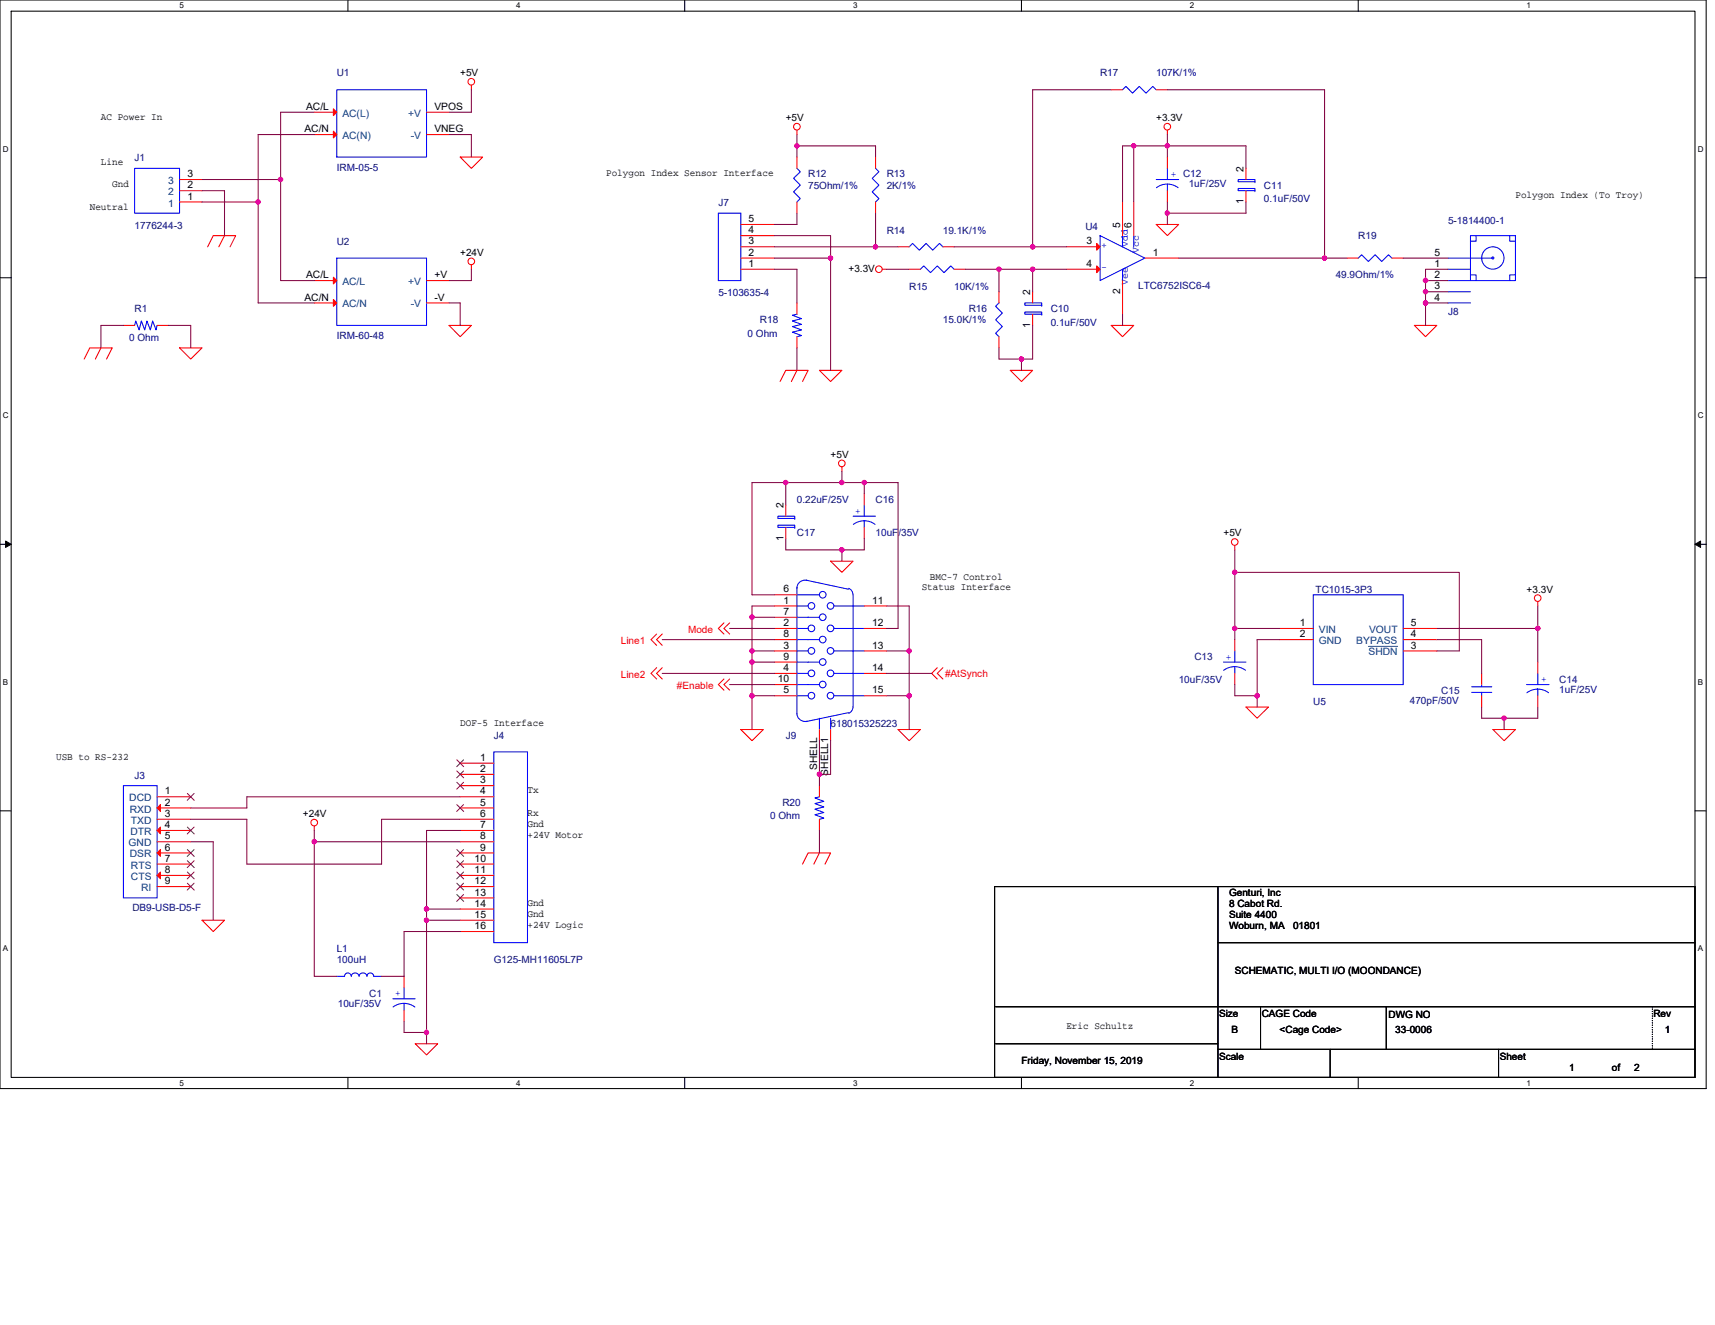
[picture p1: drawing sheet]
<svg xmlns="http://www.w3.org/2000/svg" width="279mm" height="216mm" viewBox="0 0 279 216" stroke-linecap="round" stroke-linejoin="round" font-family="sans-serif">
<path d="M0 0h278v177.4h-278zM1.8 1.8h274.3v173.8h-274.3z" fill="none" stroke="#000" stroke-width=".17"/>
<g fill="#fff">
<path d="M29.3 .2h.7v1.5h-.7z"/>
<path d="M29.3 175.7h.7v1.5h-.7z"/>
</g>
<path d="M56.7 0v1.8M56.7 175.6v1.8" fill="none" stroke="#000" stroke-width=".17"/>
<g fill="#fff">
<path d="M84.1 .2h.7v1.5h-.7z"/>
<path d="M84.1 175.7h.7v1.5h-.7z"/>
</g>
<path d="M111.5 0v1.8M111.5 175.6v1.8" fill="none" stroke="#000" stroke-width=".17"/>
<g fill="#fff">
<path d="M139 .2h.7v1.5h-.7z"/>
<path d="M139 175.7h.7v1.5h-.7z"/>
</g>
<path d="M166.4 0v1.8M166.4 175.6v1.8" fill="none" stroke="#000" stroke-width=".17"/>
<g fill="#fff">
<path d="M193.8 .2h.8v1.5h-.8z"/>
<path d="M193.8 175.7h.8v1.5h-.8z"/>
</g>
<path d="M221.3 0v1.8M221.3 175.6v1.8" fill="none" stroke="#000" stroke-width=".17"/>
<g fill="#fff">
<path d="M248.7 .2h.7v1.5h-.7z"/>
<path d="M248.7 175.7h.7v1.5h-.7z"/>
<path d="M.5 23.5h.9v1.5h-.9z"/>
<path d="M276.6 23.5h1v1.5h-1z"/>
<path d="M.5 67h.9v1.4h-.9z"/>
<path d="M276.6 67h1v1.4h-1z"/>
</g>
<path d="M0 45.3h1.8M276.1 45.3h1.9" fill="none" stroke="#000" stroke-width=".17"/>
<g fill="#fff">
<path d="M.5 110.4h.8v1.5h-.8z"/>
<path d="M276.6 110.4h.9v1.5h-.9z"/>
</g>
<path d="M0 88.7h1.8M276.1 88.7h1.9" fill="none" stroke="#000" stroke-width=".17"/>
<path d="M.9 88.2l.9 .5-.9 .5zM276.1 88.7l1-.5v1z" fill="#000" stroke="#000" stroke-width=".16"/>
<g fill="#fff">
<path d="M.5 153.8h.8v1.5h-.8z"/>
<path d="M276.6 153.8h.9v1.5h-.9z"/>
</g>
<path d="M0 132.1h1.8M276.1 132.1h1.9M162 144.5h114.1v31.1h-114.1zM198.4 153.6h77.7M198.4 144.5v31.1M162.2 170.1h36.2M162.2 164h113.9M198.4 171h77.7M205.4 164v7M216.7 171v4.6M225.8 164v7M244.1 171v4.6" fill="none" stroke="#000" stroke-width=".17"/>
<g fill="none" stroke="#f00" stroke-width=".17">
<path d="M51.2 18.3h3.7M69.5 18.3h3.7M76.8 13.9v.7M181 14.6h1.9M188.4 14.6h1.8M29.3 32.9h3.6M29.3 31.1h3.6M29.3 29.3h3.6M36.6 38.4l-1 1.8M51.2 21.9h3.7M69.5 21.9h3.7M75 25.6h3.6l-1.8 1.8z"/>
<path d="M120.7 38.4h5.5M120.7 36.6h5.5M129.8 21.2v.7M129.8 25.6v1.8M129.8 32.9v1.8M142.6 25.6v1.8M142.6 32.9v1.8M182.9 32.9v5.5M184.7 32.9v5.5M188.4 36.6h3.6l-1.8 1.8zM190.2 21.2v.7M190.2 25.6v1.8"/>
<path d="M190.2 31.1v1.8M203 31.1v1.8M203 27.4v1.9M13.7 58.5l.9-1.8h3.7l-.9 1.8M16.4 56.7l-.9 1.8M20.1 53h1.8M25.6 53h1.8M29.3 56.7h3.6l-1.8 1.8zM33.8 40.2l.9-1.8h3.7l-.9 1.8M51.2 45.7h3.7M51.2 49.4h3.7M69.5 45.7h3.7"/>
<path d="M69.5 49.4h3.7M73.2 53h3.6l-1.8 1.9zM76.8 43.2v.7M120.7 43.9h5.5M120.7 42.1h5.5M120.7 40.2h5.5M129.8 54.9v1.8M129.8 49.4v1.8M143.7 43.9h.8M146.3 40.2h1.8M148.1 43.9h1.8M153.6 40.2h1.8"/>
<path d="M155.4 43.9h1.9M162.8 47.5v1.9M162.8 54.9v1.8M168.2 51.2v1.8M168.2 47.5v1.9M173.7 40.2h5.5M173.7 43.9h5.5M181 53h3.7l-1.8 1.9zM182.9 45.7v5.5M186.5 42.1h5.5M219.5 42.1h1.8M226.8 42.1h1.8"/>
<path d="M230.4 53h3.7l-1.9 1.9zM235.9 43.9h.1M235.9 45.7h.1M235.9 47.5h.1M235.9 49.4h.1M235.9 42.1h.1M127.1 62.2l.9-1.9h3.7l-1 1.9M129.8 60.3l-.9 1.9M133.5 60.3h3.7l-1.9 1.9zM137.2 76.1v.7M164.6 60.3h3.6l-1.8 1.9zM126.2 98.7h3.6"/>
<path d="M126.2 96.9h3.6M128 85.9v1.9M128 82.3v1.8M135.3 91.4h3.7l-1.8 1.9zM140.8 80.5v1.8M140.8 85.9v1.9M140.8 98.7h3.7M201.2 88.9v.7M250.5 98v.7M107 103.3l-.9 .9 .9 1M107 108.8l-.9 .9 .9 .9M107.9 103.3l-.9 .9 .9 1"/>
<path d="M107.9 108.8l-.9 .9 .9 .9M117.9 101.5l-.9 .9 .9 .9M117.9 110.6l-.9 .9 .9 1M118.9 101.5l-1 .9 1 .9M118.9 110.6l-1 .9 1 1M120.7 118.9h3.7l-1.9 1.8zM126.2 102.4h3.6M126.2 106.1h3.6M126.2 109.7h3.6M126.2 113.4h3.6M126.2 100.6h3.6M126.2 104.2h3.6"/>
<path d="M126.2 107.9h3.6M126.2 111.5h3.6M133.5 118.9v1.8M135.3 118.9v1.8M140.8 102.4h3.7M140.8 106.1h3.7M140.8 109.7h3.7M140.8 113.4h3.7M146.3 118.9h3.6l-1.8 1.8zM152.7 108.8l-.9 .9 .9 .9M153.6 108.8l-.9 .9 .9 .9M201.2 104.2v1.9"/>
<path d="M201.2 109.7v1.8M203 115.2h3.7l-1.9 1.8zM208.5 102.4h5.5M208.5 104.2h5.5M228.6 106.1h5.5M228.6 104.2h5.5M228.6 102.4h5.5M241.4 109.7v1.8M241.4 113.4v1.8M243.2 118.9h3.7l-1.9 1.8zM250.5 107.9v1.8M250.5 113.4v1.8"/>
<path d="M25.6 129.8h5.5M25.6 131.7h5.5M25.6 133.5h5.5M25.6 135.3h5.5M25.6 137.2h5.5M25.6 139h5.5M51.2 134.6v.7M75 124.4h5.5M75 126.2h5.5M75 128h5.5M75 129.8h5.5M75 131.7h5.5"/>
<path d="M75 133.5h5.5M75 135.3h5.5M75 137.2h5.5M75 139h5.5M133.5 139l-.9 1.8M133.5 133.5v1.8M133.5 128v1.8M25.6 140.8h5.5M25.6 142.6h5.5M25.6 144.5h5.5M32.9 149.9h3.7l-1.9 1.9zM54.9 159.1h.1"/>
<path d="M62.2 159.1h.1M65.8 159.1v1.8M75 140.8h5.5M75 142.6h5.5M75 144.5h5.5M75 146.3h5.5M75 148.1h5.5M75 149.9h5.5M75 151.8h5.5M130.7 140.8l1-1.8h3.6l-.9 1.8M65.8 164.6v1.8M67.6 170.1h3.7l-1.8 1.8z"/>
<circle cx="76.8" cy="13.3" r=".54"/>
<circle cx="129.8" cy="20.6" r=".54"/>
<circle cx="190.2" cy="20.6" r=".54"/>
<circle cx="76.8" cy="42.6" r=".54"/>
<circle cx="143.2" cy="43.9" r=".54"/>
<circle cx="137.1" cy="75.5" r=".54"/>
<circle cx="201.2" cy="88.3" r=".54"/>
<circle cx="250.5" cy="97.5" r=".54"/>
<circle cx="51.2" cy="134" r=".54"/>
</g>
<path d="M269.2 164v7M269.2 171h.1" fill="none" stroke="#000" stroke-width=".17" stroke-dasharray="0 .3"/>
<g fill="none" stroke="#00f" stroke-width=".17">
<path d="M54.9 14.6h14.6v11h-14.6zM54.9 18.3h.1M69.5 18.3h.1M182.9 14.6l.5-.5 1.1 1.1 1.1-1.1 1.1 1.1 1.1-1.1 .6 .5M21.9 27.4h7.4v7.3h-7.4zM29.3 32.9h.1M29.3 31.1h.1M29.3 29.3h.1M54.9 21.9h.1M69.5 21.9h.1M117 34.7h3.7v11h-3.7zM129.8 27.4l.6 .6-1.1 1.1 1.1 1.1-1.1 1.1 1.1 1.1-.6 .5"/>
<path d="M142.6 27.4l.6 .6-1.1 1.1 1.1 1.1-1.1 1.1 1.1 1.1-.6 .5M179.2 38.4l7.3 3.7-7.3 3.6zM182.9 38.4v1.8M184.7 38.4v1.8M188.4 29.3h3.6M188.4 30.6a2.93 2.93 0 0 1 3.5 0M190.2 30v1.1M190.2 27.4v1.9M201.7 30.7h2.7v.4h-2.7zM201.7 29.3h2.7v.3h-2.7zM203 29.3h.1M203 31.1h.1"/>
<path d="M204.4 31.1h.1M204.4 29.6h.1M239.6 38.4h7.3v7.3h-7.3zM240.5 38.4v.9h-.9M246 38.4v.9h.9M21.9 53l.2-.7 .6 1.5 .3-1.5 .6 1.5 .3-1.5 .6 1.5 .4-1.5 .5 1.5 .2-.8M21.9 53h.1M25.6 53h.1M54.9 42.1h14.6v10.9h-14.6zM54.9 45.7h.1M54.9 49.4h.1M69.5 45.7h.1"/>
<path d="M69.5 49.4h.1M129.8 51.2l-.7 .2 1.5 .5-1.5 .4 1.5 .6-1.5 .3 1.5 .6-1.5 .3 1.5 .6-.8 .2M129.8 54.9h.1M129.8 51.2h.1M148.1 40.2l.6-.5 1.1 1.1 1.1-1.1 1.1 1.1 1.1-1.1 .5 .5M149.9 43.9l.6-.6 1.1 1.1 1.1-1.1 1.1 1.1 1.1-1.1 .5 .6M162.8 49.4l-.6 .5 1.1 1.1-1.1 1.1 1.1 1.1-1.1 1.1 .6 .6M167 50.8h2.7v.4h-2.7zM167 49.4h2.7v.3h-2.7zM168.2 49.4h.1M168.2 51.2h.1M169.7 51.2h.1"/>
<path d="M169.7 49.7h.1M182.9 43.9v1.8M221.3 42.1l.5-.6 1.1 1.1 1.1-1.1 1.1 1.1 1.1-1.1 .6 .6M235.9 42.1h7.3M235.9 43.9h3.7M235.9 45.7h3.7M235.9 47.5h3.7M235.9 49.4h3.7M239.6 44.8h.9v.9M246.9 44.8h-.9v.9M126.7 85.6h2.8v.3h-2.8zM126.7 84.1h2.8v.4h-2.8z"/>
<path d="M128 84.1h.1M128 85.9h.1M129.5 85.9h.1M129.5 84.5h.1M129.8 95.8v20.5M129.8 98.7h.1M129.8 98.7h1.9M131.3 94.5l6.9 1.5M131.5 94.6a1.33 1.33 0 0 0-1.7 1.2M133.5 96.9h-3.7M135.9 98.7h4.9M138.3 95.9a1.12 1.12 0 0 1 .7 1"/>
<path d="M139 84.1h3.6M139 96.9v18.3M140.8 84.9l-.8 .1-1 .4M140.8 84.9l1.1 .2 .7 .3M140.8 84.9v1M140.8 82.3v1.8M214 96.9h14.6v14.6h-14.6zM129.8 102.4h.1M129.8 106.1h.1M129.8 109.7h.1M129.8 113.4h.1M129.8 102.4h1.9"/>
<path d="M129.8 106.1h1.9M129.8 109.7h1.9M129.8 113.4h1.9M129.8 116.3a1.32 1.32 0 0 0 1.7 1.2M133.5 100.6h-3.7M133.5 104.2h-3.7M133.5 107.9h-3.7M133.5 111.5h-3.7M133.5 117v1.9M135.3 117v1.9M135.9 113.4h4.9M135.9 102.4h4.9"/>
<path d="M135.9 106.1h4.9M135.9 109.7h4.9M138.2 116.1l-6.9 1.5M139 115.2a1.12 1.12 0 0 1-.7 1M140.8 109.7h.1M140.8 113.4h.1M199.3 107.9h3.7M201.1 108.6l1.2 .2 .6 .4M201.1 108.6l-.7 .1-1.1 .5M201.2 108.6v1.1M201.2 106.1v1.8M239.8 112.8h3.2"/>
<path d="M239.8 111.9h3.2M241.4 111.5v.4M241.4 112.8v.6M248.7 111.5h3.7M248.8 112.9l1-.5 .7-.1 1.1 .2 .7 .4M250.5 112.3v1.1M250.5 109.7v1.8M20.1 128h5.5v18.3h-5.5zM80.5 122.5h5.4v31.1h-5.4zM133.5 129.8l-.7 .2 1.4 .6-1.4 .3 1.4 .6-1.4 .3 1.4 .6-1.4 .4 1.4 .5-.7 .2M133.5 133.5h.1M133.5 129.8h.1"/>
<path d="M54.9 159.1h1.2a.54 .54 0 0 1 .6-.6 .54 .54 0 0 1 .5 .6 .65 .65 0 0 1 .6-.6 .65 .65 0 0 1 .7 .6 .66 .66 0 0 1 .6-.6 .66 .66 0 0 1 .7 .6 .56 .56 0 0 1 .5-.6 .56 .56 0 0 1 .6 .6h1.3M64 162.8h3.6M65.8 163.5l1.1 .2 .7 .4M65.8 163.5l-.7 .1-1.1 .5M65.8 163.5v1.1M65.8 160.9v1.9"/>
<circle cx="243.2" cy="42" r="1.82"/>
<circle cx="243.2" cy="42" r=".17"/>
<circle cx="132.2" cy="98.7" r=".54"/>
<circle cx="134" cy="96.9" r=".54"/>
<circle cx="135.3" cy="98.7" r=".54"/>
<circle cx="132.2" cy="113.4" r=".54"/>
<circle cx="132.2" cy="106.1" r=".54"/>
<circle cx="132.2" cy="102.4" r=".54"/>
<circle cx="132.2" cy="109.7" r=".54"/>
<circle cx="134" cy="111.5" r=".54"/>
<circle cx="134" cy="107.9" r=".54"/>
<circle cx="134" cy="104.2" r=".54"/>
<circle cx="134" cy="100.6" r=".54"/>
<circle cx="135.3" cy="109.7" r=".54"/>
<circle cx="135.3" cy="106.1" r=".54"/>
<circle cx="135.3" cy="113.4" r=".54"/>
<circle cx="135.3" cy="102.4" r=".54"/>
</g>
<g fill="none" stroke="#804000" stroke-width=".16">
<path d="M30.5 129.3l1.1 1.1M30.5 134.8l1.1 1.1M30.5 138.4l1.1 1.2M31.6 129.3l-1.1 1.1M31.6 134.8l-1.1 1.1M31.6 138.4l-1.1 1.2M74.4 123.8l1.1 1.1M74.4 125.6l1.1 1.1M74.4 127.5l1.1 1.1M74.4 131.1l1.1 1.1M74.4 138.4l1.1 1.2M75.5 123.8l-1.1 1.1"/>
<path d="M75.5 125.6l-1.1 1.1M75.5 127.5l-1.1 1.1M75.5 131.1l-1.1 1.1M75.5 138.4l-1.1 1.2M30.5 140.3l1.1 1.1M30.5 142.1l1.1 1.1M30.5 143.9l1.1 1.1M31.6 140.3l-1.1 1.1M31.6 142.1l-1.1 1.1M31.6 143.9l-1.1 1.1M74.4 140.3l1.1 1.1M74.4 142.1l1.1 1.1"/>
<path d="M74.4 143.9l1.1 1.1M74.4 145.8l1.1 1.1M75.5 140.3l-1.1 1.1M75.5 142.1l-1.1 1.1M75.5 143.9l-1.1 1.1M75.5 145.8l-1.1 1.1"/>
</g>
<g fill="#f00" stroke="#f00" stroke-width=".17">
<path d="M25.6 131.7l.5-.6v1.1z"/>
<path d="M25.6 135.3l.5-.5v1.1z"/>
<path d="M25.6 139l.5-.6v1.1z"/>
<path d="M25.6 142.6l.5-.5v1.1z"/>
<path d="M178.7 39.7l.5 .5-.5 .6z"/>
<path d="M178.7 43.3l.5 .6-.5 .5z"/>
<path d="M54.3 45.2l.6 .5-.6 .6z"/>
<path d="M54.3 48.8l.6 .6-.6 .5z"/>
<path d="M54.3 17.7l.6 .6-.6 .5z"/>
<path d="M54.3 21.4l.6 .5-.6 .6z"/>
</g>
<path d="M222.9 105.3h4.8" fill="none" stroke="#004080" stroke-width=".16"/>
<g fill="none" stroke="#800040" stroke-width=".17">
<path d="M51.2 18.3h-5.5v11M76.8 14.6v3.7h-3.6M181 14.6h-12.8v25.6M190.2 14.6h25.6v27.5M32.9 31.1h3.7v7.3M32.9 32.9h9.2M32.9 29.3h12.8M42.1 32.9v16.5h9.1M45.7 29.3v16.4h5.5M51.2 21.9h-9.1v11M73.2 21.9h3.6v3.7M126.2 38.4h9.1v3.7"/>
<path d="M129.8 23.8h12.8v1.8M129.8 21.9v1.9M129.8 23.8v1.8M129.8 34.7v1.9h-3.6M142.6 34.7v5.5M184.7 23.8h-1.8v9.1M184.7 23.8h5.5M184.7 23.8v9.1M190.2 21.9v1.9M190.2 34.7v1.9M190.2 23.8h12.8v3.6M190.2 23.8v1.8"/>
<path d="M190.2 32.9v1.8M203 32.9v1.8h-12.8M20.1 53h-3.7v3.7M27.4 53h3.7v3.7M73.2 49.4h1.8v3.6M76.8 43.9v1.8h-3.6M126.2 40.2h16.4M126.2 43.9h3.6v5.5M126.2 42.1h9.1M129.8 56.7v3.6M135.3 42.1v18.2M142.6 40.2h3.7"/>
<path d="M144.5 43.9h3.6M155.4 40.2h12.8M157.3 43.9h5.5M162.8 43.9v3.6M162.8 43.9h5.4M162.8 56.7v1.8h3.6M166.4 58.5v1.8M168.2 43.9v3.6M168.2 40.2h5.5M168.2 43.9h5.5M168.2 53v5.5h-1.8M182.9 51.2v1.8"/>
<path d="M192 42.1h23.8M215.8 42.1h3.7M228.6 42.1h7.3M232.2 45.7v1.8M232.2 47.5v1.9M232.2 49.4v3.6M232.2 45.7h3.7M232.2 47.5h3.7M232.2 49.4h3.7M235.9 43.9h-3.7v1.8M128 78.6h-5.5v18.3h3.7M137.2 76.8v1.8"/>
<path d="M140.8 78.6v1.9M140.8 78.6h5.5v23.8h-1.8M140.8 78.6h-12.8v3.7M126.2 98.7h-3.7v1.9M128 87.8v1.8h9.2v1.8M140.8 87.8v1.8h-3.6M144.5 98.7h3.6v7.4M201.2 93.3h36.5v12.8h-3.6M201.2 89.6v3.7M201.2 93.3v9.1M250.5 98.7v3.7M107.9 104.2h18.3"/>
<path d="M107.9 109.7h18.3M118.9 102.4h7.3M118.9 111.5h7.3M122.5 100.6v5.5M122.5 106.1v1.8M122.5 107.9v5.5M122.5 113.4v5.5M122.5 100.6h3.7M122.5 106.1h3.7M122.5 107.9h3.7M122.5 113.4h3.7M144.5 109.7h7.3"/>
<path d="M144.5 106.1h3.6M144.5 113.4h3.6M148.1 106.1v7.3M148.1 113.4v5.5M201.2 111.5v1.9h3.6M201.2 102.4v1.8M201.2 102.4h7.3M204.8 113.4v1.8M208.5 104.2h-3.7v9.2M234.1 102.4h16.4v5.5M234.1 104.2h7.3v5.5M241.4 115.2v1.8h3.6"/>
<path d="M245 117v1.9M250.5 115.2v1.8h-5.5M31.1 133.5h9.1v7.3h22v-7.3h12.8M31.1 137.2h3.6v12.7M51.2 137.2v21.9h3.7M51.2 135.3v1.9M51.2 137.2h23.8M75 129.8h-34.8v1.9h-9.1M75 135.3h-5.5v12.8M133.5 120.7v5.5M133.5 126.2v1.8M133.5 135.3v3.7"/>
<path d="M135.3 120.7v5.5h-1.8M69.5 149.9h5.5M69.5 148.1v1.8M69.5 149.9v18.3M69.5 148.1h5.5M75 151.8h-9.2v7.3h-3.6M65.8 166.4v1.8h3.7M69.5 168.2v1.9"/>
</g>
<g fill="#f0f" stroke="#f0f" stroke-width=".17">
<circle cx="42" cy="32.9" r=".35"/>
<circle cx="45.7" cy="29.2" r=".36"/>
<circle cx="51.2" cy="137.1" r=".36"/>
<circle cx="69.5" cy="148.1" r=".35"/>
<circle cx="69.5" cy="149.9" r=".36"/>
<circle cx="69.5" cy="168.2" r=".36"/>
<circle cx="204.8" cy="113.4" r=".36"/>
<circle cx="201.2" cy="93.2" r=".36"/>
<circle cx="201.2" cy="102.4" r=".36"/>
<circle cx="245" cy="117" r=".35"/>
<circle cx="250.5" cy="102.4" r=".36"/>
<circle cx="168.2" cy="40.2" r=".36"/>
<circle cx="129.8" cy="23.8" r=".35"/>
<circle cx="184.7" cy="23.8" r=".35"/>
<circle cx="190.2" cy="23.8" r=".35"/>
<circle cx="190.2" cy="34.7" r=".35"/>
<circle cx="142.6" cy="40.2" r=".36"/>
<circle cx="135.3" cy="42" r=".35"/>
<circle cx="215.8" cy="42" r=".35"/>
<circle cx="162.7" cy="43.9" r=".35"/>
<circle cx="168.2" cy="43.9" r=".36"/>
<circle cx="232.2" cy="47.5" r=".36"/>
<circle cx="232.2" cy="45.7" r=".36"/>
<circle cx="232.2" cy="49.4" r=".36"/>
<circle cx="166.4" cy="58.5" r=".36"/>
<circle cx="128" cy="78.6" r=".36"/>
<circle cx="137.1" cy="78.6" r=".36"/>
<circle cx="140.8" cy="78.6" r=".36"/>
<circle cx="137.1" cy="89.6" r=".36"/>
<circle cx="122.5" cy="100.6" r=".36"/>
<circle cx="122.5" cy="106.1" r=".36"/>
<circle cx="148.1" cy="113.4" r=".36"/>
<circle cx="148.1" cy="106.1" r=".35"/>
<circle cx="122.5" cy="113.4" r=".36"/>
<circle cx="122.5" cy="107.9" r=".36"/>
<circle cx="133.5" cy="126.2" r=".35"/>
</g>
<g font-size="1.7">
<text x="49.9" y="17.9">AC/L</text>
<text x="70.8" y="17.9">VPOS</text>
<text x="49.6" y="21.5">AC/N</text>
<text x="70.8" y="21.5">VNEG</text>
<text x="30.5" y="28.9">3</text>
<text x="202.6" y="28" transform="rotate(-90 202.6 28)">2</text>
<text x="30.5" y="32.5">1</text>
<text x="30.5" y="30.7">2</text>
<text x="202.6" y="33.3" transform="rotate(-90 202.6 33.3)">1</text>
<text x="122" y="41.7">2</text>
<text x="122" y="39.8">3</text>
<text x="122" y="38">4</text>
<text x="122" y="36.2">5</text>
<text x="177" y="39.8">3</text>
<text x="182.5" y="37.1" transform="rotate(-90 182.5 37.1)">5</text>
<text x="184.3" y="37.1" transform="rotate(-90 184.3 37.1)">6</text>
<text x="187.8" y="41.7">1</text>
<text x="233.7" y="41.7">5</text>
<text x="49.9" y="45.3">AC/L</text>
<text x="70.8" y="45.3">+V</text>
<text x="122" y="43.5">1</text>
<text x="177" y="43.5">4</text>
<text x="182.5" y="47.9" transform="rotate(-90 182.5 47.9)">2</text>
<text x="233.7" y="43.5">1</text>
<text x="233.7" y="45.3">2</text>
<text x="233.7" y="47.2">3</text>
<text x="49.6" y="49">AC/N</text>
<text x="70.8" y="49">-V</text>
<text x="167.9" y="53.4" transform="rotate(-90 167.9 53.4)">1</text>
<text x="167.9" y="48.1" transform="rotate(-90 167.9 48.1)">2</text>
<text x="233.7" y="49">4</text>
<text x="127.6" y="82.8" transform="rotate(-90 127.6 82.8)">2</text>
<text x="127.6" y="88.1" transform="rotate(-90 127.6 88.1)">1</text>
<text x="127.6" y="98.4">1</text>
<text x="127.6" y="96.5">6</text>
<text x="127.6" y="100.2">7</text>
<text x="142.1" y="98.4">11</text>
<text x="127.6" y="102">2</text>
<text x="127.6" y="105.7">3</text>
<text x="127.6" y="103.8">8</text>
<text x="127.6" y="107.5">9</text>
<text x="142.1" y="102">12</text>
<text x="142.1" y="105.7">13</text>
<text x="211.8" y="102">1</text>
<text x="211.8" y="103.8">2</text>
<text x="229.9" y="102">5</text>
<text x="229.9" y="103.8">4</text>
<text x="229.9" y="105.7">3</text>
<text x="126.7" y="111.2">10</text>
<text x="127.6" y="109.3">4</text>
<text x="127.6" y="113">5</text>
<text x="142.1" y="109.3">14</text>
<text x="142.1" y="113">15</text>
<text x="78.3" y="124">1</text>
<text x="78.3" y="125.8">2</text>
<text x="133.1" y="125.5" transform="rotate(-90 133.1 125.5)">SHELL</text>
<text x="26.9" y="129.5">1</text>
<text x="26.9" y="131.3">2</text>
<text x="78.3" y="127.6">3</text>
<text x="78.3" y="129.5">4</text>
<text x="78.3" y="131.3">5</text>
<text x="134.9" y="126.4" transform="rotate(-90 134.9 126.4)">SHELL1</text>
<text x="26.9" y="134.9">4</text>
<text x="26.9" y="136.8">5</text>
<text x="26.9" y="133.1">3</text>
<text x="78.3" y="133.1">6</text>
<text x="78.3" y="134.9">7</text>
<text x="78.3" y="136.8">8</text>
<text x="26.9" y="138.6">6</text>
<text x="26.9" y="140.4">7</text>
<text x="26.9" y="142.3">8</text>
<text x="77.3" y="140.4">10</text>
<text x="77.3" y="142.3">11</text>
<text x="78.3" y="138.6">9</text>
<text x="26.9" y="144.1">9</text>
<text x="77.3" y="144.1">12</text>
<text x="77.3" y="145.9">13</text>
<text x="77.3" y="147.7">14</text>
<text x="77.3" y="149.6">15</text>
<text x="77.3" y="151.4">16</text>
</g>
<g font-size="1.7" fill="#004080">
<text x="55.8" y="19">AC(L)</text>
<text x="55.8" y="22.7">AC(N)</text>
<text x="66.5" y="19">+V</text>
<text x="66.9" y="22.7">-V</text>
<text x="27.4" y="30">3</text>
<text x="27.4" y="33.7">1</text>
<text x="27.4" y="31.8">2</text>
<text x="55.8" y="46.5">AC/L</text>
<text x="66.5" y="46.5">+V</text>
<text x="55.8" y="50.1">AC/N</text>
<text x="66.9" y="50.1">-V</text>
<text x="214.9" y="103.1">VIN</text>
<text x="214.9" y="105">GND</text>
<text x="221" y="105">BYPASS</text>
<text x="222.9" y="106.8">SHDN</text>
<text x="223" y="103.1">VOUT</text>
<text x="21.1" y="130.6">DCD</text>
<text x="21" y="137.9">GND</text>
<text x="21.1" y="132.4">RXD</text>
<text x="21.3" y="136.1">DTR</text>
<text x="21.3" y="134.2">TXD</text>
<text x="21.1" y="139.7">DSR</text>
<text x="21.3" y="141.5">RTS</text>
<text x="21.3" y="143.4">CTS</text>
<text x="23" y="145.2">RI</text>
</g>
<g font-size="1.6" fill="#000080">
<text x="54.9" y="12.4">U1</text>
<text x="179.2" y="12.4">R17</text>
<text x="188.4" y="12.4">107K/1%</text>
<text x="21.9" y="26.2">J1</text>
<text x="54.9" y="27.8">IRM-05-5</text>
<text x="131.7" y="28.9">R12</text>
<text x="144.5" y="28.9">R13</text>
<text x="117" y="33.5">J7</text>
<text x="131.7" y="30.7">75Ohm/1%</text>
<text x="144.5" y="30.7">2K/1%</text>
<text x="193.7" y="30.5">1uF/25V</text>
<text x="205.9" y="30.7">C11</text>
<text x="205.9" y="32.9">0.1uF/50V</text>
<text x="21.9" y="37.3">1776244-3</text>
<text x="54.9" y="39.9">U2</text>
<text x="144.5" y="38.1">R14</text>
<text x="153.6" y="38.1">19.1K/1%</text>
<text x="176.8" y="37.5">U4</text>
<text x="221.3" y="39">R19</text>
<text x="235.9" y="36.6">5-1814400-1</text>
<text x="148.1" y="47.2">R15</text>
<text x="155.4" y="47.2">10K/1%</text>
<text x="185.4" y="47">LTC6752ISC6-4</text>
<text x="217.6" y="45.4">49.9Ohm/1%</text>
<text x="21.9" y="50.8">R1</text>
<text x="117" y="48.3">5-103635-4</text>
<text x="123.8" y="52.7">R18</text>
<text x="153.6" y="52.7">15.0K/1%</text>
<text x="157.8" y="50.8">R16</text>
<text x="171.2" y="50.8">C10</text>
<text x="171.2" y="53">0.1uF/50V</text>
<text x="235.9" y="51.4">J8</text>
<text x="21" y="55.6">0 Ohm</text>
<text x="54.9" y="55.2">IRM-60-48</text>
<text x="121.8" y="54.9">0 Ohm</text>
<text x="129.8" y="81.9">0.22uF/25V</text>
<text x="142.6" y="81.9">C16</text>
<text x="129.8" y="87.4">C17</text>
<text x="142.6" y="87.4">10uF/35V</text>
<text x="214.3" y="96.6">TC1015-3P3</text>
<text x="194.6" y="107.5">C13</text>
<text x="192" y="111.2">10uF/35V</text>
<text x="234.8" y="113">C15</text>
<text x="254" y="111.2">C14</text>
<text x="254" y="112.8">1uF/25V</text>
<text x="135.3" y="118.5">618015325223</text>
<text x="214" y="114.9">U5</text>
<text x="229.7" y="114.7">470pF/50V</text>
<text x="80.5" y="120.4">J4</text>
<text x="128" y="120.4">J9</text>
<text x="21.9" y="126.9">J3</text>
<text x="127.5" y="131.3">R20</text>
<text x="125.5" y="133.5">0 Ohm</text>
<text x="21.6" y="148.5">DB9-USB-D5-F</text>
<text x="54.9" y="155.1">L1</text>
<text x="54.9" y="156.9">100uH</text>
<text x="80.5" y="156.9">G125-MH11605L7P</text>
<text x="55" y="164.1">10uF/35V</text>
<text x="60.2" y="162.4">C1</text>
</g>
<g font-size="1.6">
<text x="75" y="12.4">+5V</text>
<text x="16.4" y="19.6">AC Power In</text>
<text x="128" y="19.8">+5V</text>
<text x="188.4" y="19.8">+3.3V</text>
<text x="16.4" y="26.9">Line</text>
<text x="98.7" y="28.7">Polygon Index Sensor Interface</text>
<text x="14.6" y="34.2">Neutral</text>
<text x="18.3" y="30.5">Gnd</text>
<text x="246.9" y="32.3">Polygon Index (To Troy)</text>
<text x="75" y="41.7">+24V</text>
<text x="138.2" y="44.3">+3.3V</text>
<text x="135.3" y="74.6">+5V</text>
<text x="199.3" y="87.4">+5V</text>
<text x="151.5" y="94.5">BMC-7 Control</text>
<text x="150.2" y="96.2">Status Interface</text>
<text x="248.7" y="96.6">+3.3V</text>
<text x="75" y="118.3">DOF-5 Interface</text>
<text x="9.1" y="123.8">USB to RS-232</text>
<text x="85.9" y="129.3">Tx</text>
<text x="49.4" y="133.1">+24V</text>
<text x="85.9" y="132.9">Rx</text>
<text x="85.9" y="134.8">Gnd</text>
<text x="85.9" y="136.6">+24V Motor</text>
<text x="85.9" y="147.6">Gnd</text>
<text x="85.9" y="149.4">Gnd</text>
<text x="200.2" y="145.9">Genturi, Inc</text>
<text x="200.2" y="147.8">8 Cabot Rd.</text>
<text x="200.2" y="149.6">Suite 4400</text>
<text x="85.9" y="151.2">+24V Logic</text>
<text x="200.2" y="151.4">Woburn, MA</text>
<text x="210.7" y="151.4">01801</text>
<text x="201.2" y="158.8">SCHEMATIC, MULTI I/O (MOONDANCE)</text>
<text x="173.7" y="167.7">Eric Schultz</text>
<text x="198.6" y="165.7">Size</text>
<text x="205.5" y="165.7">CAGE Code</text>
<text x="226.2" y="165.9">DWG NO</text>
<text x="269.4" y="165.7">Rev</text>
<text x="166.4" y="173.4">Friday, November 15, 2019</text>
<text x="198.6" y="172.7">Scale</text>
<text x="200.6" y="168.3">B</text>
<text x="208.5" y="168.3">&lt;Cage Code&gt;</text>
<text x="227.3" y="168.3">33-0006</text>
<text x="244.3" y="172.7">Sheet</text>
<text x="271.2" y="168.3">1</text>
<text x="255.7" y="174.5">1</text>
<text x="262.6" y="174.5">of</text>
<text x="266.3" y="174.5">2</text>
</g>
<g font-size="1.6" fill="#00f">
<text x="190.7" y="28.9">+ C12</text>
<text x="179.4" y="40.4">+</text>
<text x="183.7" y="40.2" transform="rotate(-90 183.7 40.2)">Vdd</text>
<text x="185.5" y="41.1" transform="rotate(-90 185.5 41.1)">Vcc</text>
<text x="179.4" y="44">-</text>
<text x="183.7" y="46.4" transform="rotate(-90 183.7 46.4)">Vee</text>
<text x="139.3" y="83.7">+</text>
<text x="199.7" y="107.5">+</text>
<text x="251.1" y="111.2">+</text>
<text x="64.4" y="162.4">+</text>
</g>
<g font-size="1.6" fill="#f00">
<text x="101.1" y="105">Line1</text>
<text x="112.1" y="103.1">Mode</text>
<text x="101.1" y="110.5">Line2</text>
<text x="110.3" y="112.3">#Enable</text>
<text x="154" y="110.3">#AtSynch</text>
</g>
<g font-size="1.3">
<text x="29.3" y="1.4">5</text>
<text x="84.1" y="1.4">4</text>
<text x="139" y="1.4">3</text>
<text x="193.8" y="1.4">2</text>
<text x="248.7" y="1.4">1</text>
<text x=".5" y="24.7">D</text>
<text x="276.6" y="24.7">D</text>
<text x=".5" y="68.2">C</text>
<text x="276.6" y="68.2">C</text>
<text x=".5" y="111.6">B</text>
<text x="276.6" y="111.6">B</text>
<text x=".5" y="155">A</text>
<text x="276.6" y="155">A</text>
<text x="29.3" y="176.9">5</text>
<text x="84.1" y="176.9">4</text>
<text x="139" y="176.9">3</text>
<text x="193.8" y="176.9">2</text>
<text x="248.7" y="176.9">1</text>
</g>
</svg>
